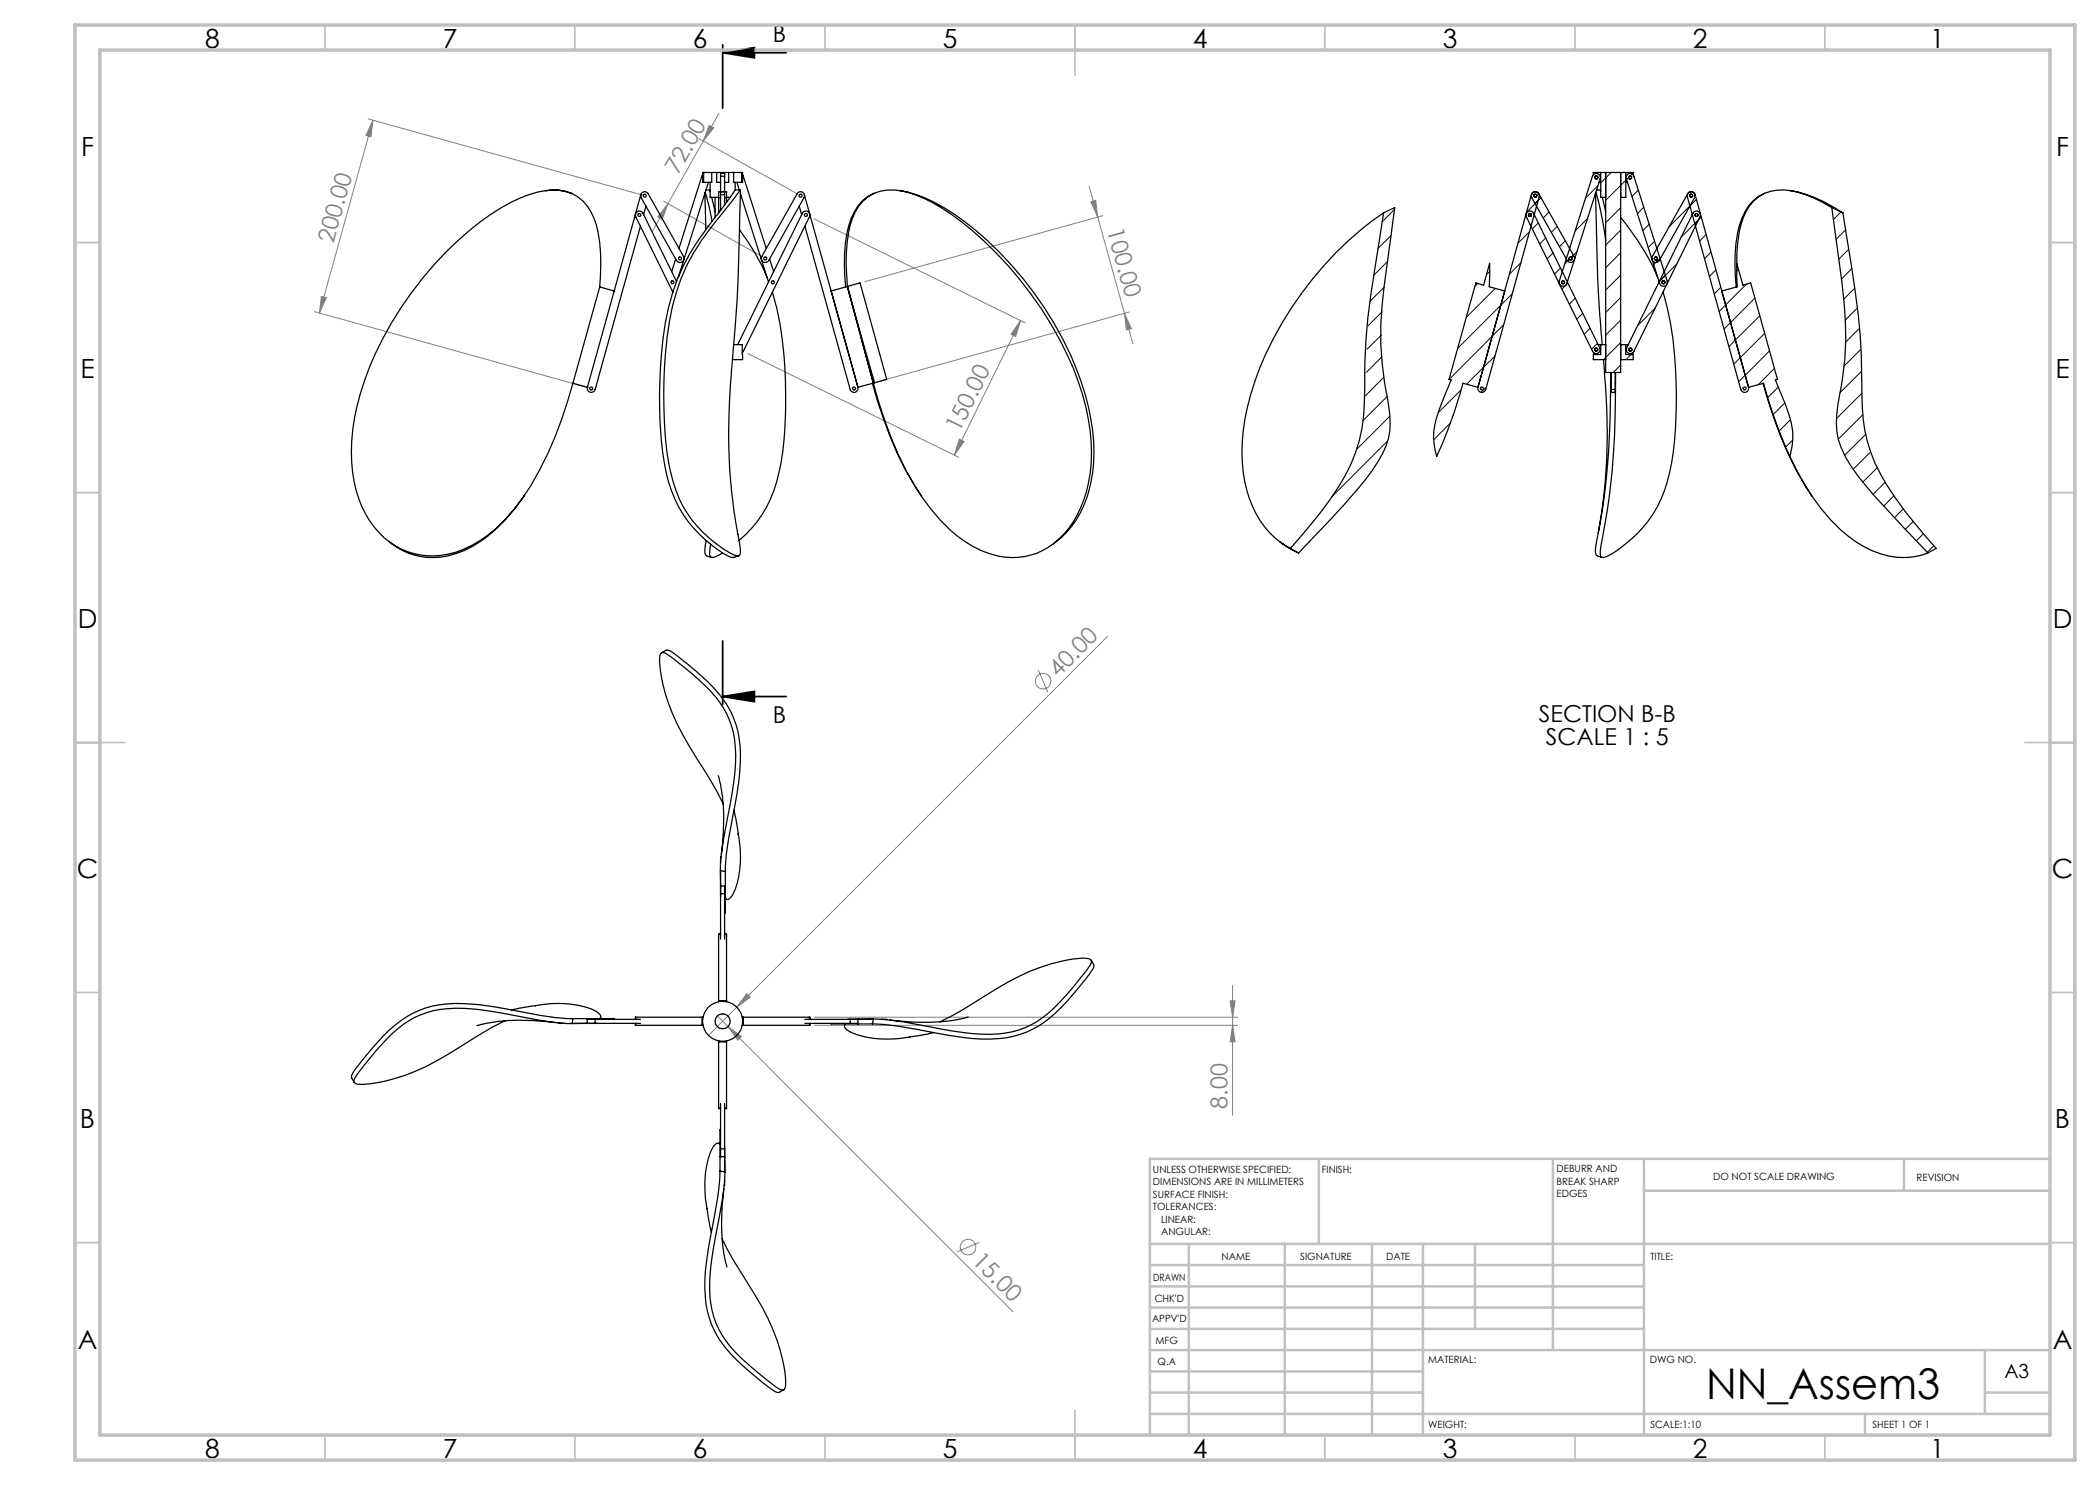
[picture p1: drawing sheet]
<svg xmlns="http://www.w3.org/2000/svg" width="420mm" height="297mm" viewBox="0 0 420 297" stroke-linecap="round" stroke-linejoin="round" font-family="sans-serif">
<g fill="none" stroke="#808080" stroke-width=".2">
<path d="M73.6 23.8l55.2 15.3M74.6 24.1l-.4 3.3-1-.3zM74.6 24.1l-10.7 38.5M139.8 27.7l19.4 11M140.7 28.2l-7.1 12.5M141.9 25.1l.8 .5-2 2.6zM143.8 22.7l-3.1 5.5M217.8 37.3l8.8 31.5M64.3 59.3l1 .2-1.4 3.1zM132.7 40.2l19.5 11M133.6 40.7l-3.1 5.6M133.6 40.7l-1.2 3.2-.8-.5z"/>
<path d="M162.8 43.8l42.2 20.8M218.2 40.4l.9-.3 .4 3.3zM220.5 43.1l-47.5 13.2M62.9 62.3l55.1 15.3M149.6 70.7l42.2 20.8M204.1 64.1l-1 3.2-.9-.5zM204.1 64.1l-13.2 26.9M224.9 62.7l1.4 3-1 .3zM225.8 62.4l-50.2 13.9M191.9 87.8l.9 .5-1.9 2.7zM207.7 134.1l1.8 4.3M221.5 127.2l-74.1 74.2"/>
<path d="M149.3 198.8l.7 .7-2.6 1.9zM246.5 197.1v26M143.5 203.2l2.1 2.1M145.6 205.3l2.7 2-.7 .7zM145.6 205.3l57 57.1M147.4 201.4l-5.7 5.7M162.9 205.1h84.6M162.9 203.4h84.6M246 200.2h1l-.5 3.2zM246.5 205.1l.5 3.2h-1zM195.8 248.5l-4.4 1.9"/>
<circle cx="208.6" cy="136.2" r="1.55"/>
<circle cx="193.6" cy="249.4" r="1.56"/>
</g>
<path d="M144.5 10.5l6.4-1v2.1zM144.5 10.5h12.7M144.5 9v12.7M144.5 139.3l6.4-1v2zM144.5 128.2v12.7M144.5 139.3h12.7" fill="none" stroke="#000" stroke-width=".35"/>
<g fill="none" stroke="#c0c0c0" stroke-width=".35">
<path d="M65 5v5M115 5v5M165 5v5M215 5v10M265 5v5M315 5v5M365 5v5M15 48.5h5M410 48.5h5M15 98.5h5M410 98.5h5M15 148.5h10"/>
<path d="M405 148.5h10M15 198.5h5M410 198.5h5M15 248.5h5M410 248.5h5M65 287v5M115 287v5M165 287v5M215 282v10M265 287v5M315 287v5M365 287v5"/>
</g>
<g fill="none" stroke="#c0c0c0" stroke-width=".5">
<path d="M263.8 231.8v17M310.6 231.8v38.2M328.8 231.8v55.2M328.8 238.2h81.2M380.8 231.8v6.4M410 231.8h-180v55.2M230 248.8h180M230 257.3h98.8M230 253h98.8M237.8 248.8v38.2M257 248.8v38.2M274.4 248.8v38.2"/>
<path d="M284.6 248.8v38.2M295 248.8v17M230 265.8h98.8M230 261.5h98.8M230 278.5h54.6M230 274.3h54.6M230 270h180M397 278.5h13M397 270v12.8M230 282.8h180M373 282.8v4.2"/>
</g>
<path d="M15 5h400v287h-400zM20 10h390v277h-390z" fill="none" stroke="#c0c0c0" stroke-width=".7"/>
<path d="M144.5 10.5l6.4-1v2.1zM144.5 139.3l6.4-1v2z" fill="#000"/>
<g fill="#808080">
<path d="M149.3 198.8l.7 .7-2.6 1.9z"/>
<path d="M145.6 205.3l2.7 2-.7 .7z"/>
<path d="M133.6 40.7l-1.2 3.2-.8-.5zM141.9 25.1l.8 .5-2 2.6z"/>
<path d="M191.9 87.8l.9 .5-1.9 2.7zM204.1 64.1l-1 3.2-.9-.5z"/>
<path d="M74.6 24.1l-.4 3.3-1-.3zM64.3 59.3l1 .2-1.4 3.1z"/>
<path d="M246.5 205.1l.5 3.2h-1zM246 200.2h1l-.5 3.2z"/>
<path d="M218.2 40.4l.9-.3 .4 3.3zM224.9 62.7l1.4 3-1 .3z"/>
</g>
<g fill="none" stroke="#000" stroke-width=".25">
<path d="M109.3 38.1a8.5 8.5 0 0 1 5.1 .6M109.3 38.1h-.2M128.2 38.9l-5.4 19.3M128.3 38.6a.81 .81 0 0 1 1.3 .2l7.1 12.5a.81 .81 0 0 1-.3 1.1 .81 .81 0 0 1-1.1-.3l-7.1-12.6v-.5zM140.5 35l-4.7 14.7M140.7 34.5h-.2v2h.2M140.7 34.5h1.6M140.7 34.5v2M141 38.7l.1 7.2M141 38.4l1.4 5.9M141.2 38h.8M141.7 36.5l-6.1 19"/>
<path d="M142 38v.3M142 36.5v3h1.7M142.3 39.5l.7 2.9M142.3 34.5h1M142.3 34.5v2h-1.6M143 39.5v4M143.3 34.5v2h.8M143.3 34.5h.8M143.7 39.5v-1.2h1.6v1.2M143.7 39.5v2.7M143.7 39.5h.4M144.1 35.2v3.7"/>
<path d="M144.1 34.5v.7M144.1 34.5h.8M144.1 34.7h.8M144.1 38.9h.8M144.1 38.9v3.1M144.1 35.2h.8M144.9 35.2v3.7M144.9 34.5v.7M144.9 34.5h.8M144.9 38.9v2.1M144.9 39.5h.4M145.3 39.5h.7"/>
<path d="M145.3 39.5v1M145.7 34.5v2h-.8M145.7 34.5h1M146.7 34.5v2h1.6M146.7 34.5h1.6M147 36.5v1.5M147.4 36.5l.4 1.5M148.1 38l-3.8 4.9a42 42 0 0 0-10.5 21.7 95.1 95.1 0 0 0-.1 28 24 24 0 0 0 6.9 13.9 20.8 20.8 0 0 0 6.6 4.6h.6l.3-.6-.6-4.2a116.4 116.4 0 0 1-1.1-33.2 484.3 484.3 0 0 0 1.7-35M148.1 38.7l5.6 17.7M148.1 38h-1l-.2 .1-4.7 6.4a42.8 42.8 0 0 0-9.6 23.4 90.6 90.6 0 0 0 .6 26.6 24.5 24.5 0 0 0 13.1 17h.5M148.3 34.5h.2v2h-.2M148.3 34.5v2"/>
<path d="M148.5 35l4.7 14.7M159.6 38.6a.8 .8 0 0 1 1-.1 .8 .8 0 0 1 .2 1l-7.1 12.6a.8 .8 0 0 1-1.1 .3 .8 .8 0 0 1-.2-1.1zM160.9 38.9l10.7 38.6M174.8 38.7h-.1a8.3 8.3 0 0 0-4.5 5 27.9 27.9 0 0 0-1.3 11.5l.2 2.2M179.8 38.1a21.7 21.7 0 0 1 9 3.5 68.9 68.9 0 0 1 28.2 37.2 35.9 35.9 0 0 1 .8 19.2 18.4 18.4 0 0 1-7.2 10.8M306.4 38.7a.81 .81 0 0 1 1-.3 .81 .81 0 0 1 .4 1l-10.7 38.5a.8 .8 0 0 1-.9 .6 .8 .8 0 0 1-.6-1zM306.5 38.6a.81 .81 0 0 1 1.3 .2l7 12.5a.8 .8 0 0 1-.3 1.1 .8 .8 0 0 1-1.1-.3l-7-12.6-.1-.5zM318.6 35a.8 .8 0 0 1 1-.2 .8 .8 0 0 1 .4 .9l-6.6 21a.79 .79 0 0 1-1 .5 .79 .79 0 0 1-.5-1zM318.7 35v-.5h7.9v.5M319.1 38.7l.4 17.2 .9 13M319.2 38.4a55.1 55.1 0 0 1 1.9 9.6M319.3 38h.8"/>
<path d="M319.8 36.5h.3M320.1 38v.3M320.1 38h.1M320.1 34.5v5h1M320.5 39.5l.6 2.9M321.1 34.5v40h3v-40M325.2 36.5h.3M325.2 34.5v5h-1.1M325.4 35a.79 .79 0 0 1 .7-.3 .79 .79 0 0 1 .7 .5l6.6 21a.79 .79 0 0 1-.5 1 .79 .79 0 0 1-1-.5l-6.6-21zM337.7 38.6a.8 .8 0 0 1 1-.1 .8 .8 0 0 1 .2 1l-7 12.6a.8 .8 0 0 1-1.1 .3 .8 .8 0 0 1-.3-1.1zM337.8 38.5a.79 .79 0 0 1 1.2 .4l10.7 38.6a.8 .8 0 0 1-.6 1 .8 .8 0 0 1-.9-.6l-10.7-38.5a.74 .74 0 0 1 .3-.9zM352.9 38.7h-.1a8.1 8.1 0 0 0-4.4 5 27 27 0 0 0-1.3 11.5l.1 2.2"/>
<path d="M357.9 38.1a21.2 21.2 0 0 1 8.8 3.3l1.9 1.2M119.9 57.4a33 33 0 0 0-1.1-13.7 8.3 8.3 0 0 0-9.9-5.5 29 29 0 0 0-12.9 6.2 70.6 70.6 0 0 0-24 34.4 34.4 34.4 0 0 0-.3 20.8 16.5 16.5 0 0 0 10.9 11.1 16.1 16.1 0 0 0 13.5-2.6 35.4 35.4 0 0 0 11.8-14.1 80.8 80.8 0 0 0 6.7-17.3M119.9 57.4l-5.3 19.3M119.9 57.4l2.9 .8M122.8 58.2l-5.3 19.3M128.1 45.2l-9.1 32.7a.8 .8 0 0 1-1 .6 .8 .8 0 0 1-.5-1M129.2 41.2l-.5 1.7M135.1 51.8l-.8 2.5M135.3 56.3l-6.7-13.7a.81 .81 0 0 0-1.1-.3 .81 .81 0 0 0-.4 1.1l7.5 15.1M143.7 42.2v.4M143.7 42.2h.3M147.9 45.9a46.6 46.6 0 0 1 5.5 9.6"/>
<path d="M153.9 51.8l.8 2.5M154.5 58.5a79.7 79.7 0 0 1 2.6 25.4 43.4 43.4 0 0 1-3 15.9 23 23 0 0 1-6.3 8.3M159.8 41.2l.5 1.7M161 45.2l9 32.7a.8 .8 0 0 0 1 .6 .8 .8 0 0 0 .6-1M169.5 57.3l5.2 19.3M169.5 57.3l2.5-.7 5.3 19.3-2.4 .6zM169.5 57.3a33.5 33.5 0 0 1 1-13.7 8 8 0 0 1 9.6-5.5 27 27 0 0 1 10.4 4.9 73.6 73.6 0 0 1 25.2 33.3 36.8 36.8 0 0 1 1.6 21.8 19 19 0 0 1-7.9 11.5 13.9 13.9 0 0 1-13.2 .5 28.2 28.2 0 0 1-11.6-10.4 72.2 72.2 0 0 1-9.9-23.1M169.5 57.3l-3.3 .9M276.7 42.6l-.8 5.5a178.9 178.9 0 0 0-2.9 24.3l-.1 2.7a55.5 55.5 0 0 1-1 13.1 39.7 39.7 0 0 1-7.7 14.2l-6.1 7.3M276.7 42.6l2.2-1.1-.8 6.2a172.1 172.1 0 0 0-1.9 17.3 74.3 74.3 0 0 0 1.5 16.2 14.1 14.1 0 0 1-2.2 11.3 68.5 68.5 0 0 1-9.4 11.4l-6.4 6.7M276.7 42.6a69.8 69.8 0 0 0-26.5 36.2 34.4 34.4 0 0 0-.4 20.8 17.4 17.4 0 0 0 8.3 10.1M297.9 52.7v4.7l3.1 .8-5.4 19.3-3-.8a90.8 90.8 0 0 1-5.3 14.6 13 13 0 0 1 .5-9.2l2.4-6.1-.4-.1 5.4-19.3 1.5 .4z"/>
<path d="M305.4 42.4a.8 .8 0 0 1 1.3 .2l13.2 27a.79 .79 0 0 1-.3 1 .79 .79 0 0 1-1.1-.3l-13.2-26.9a.75 .75 0 0 1 .1-1zM324.1 43.5a50.1 50.1 0 0 1 7.4 12M332.6 58.5a79.7 79.7 0 0 1 2.6 25.4 43.4 43.4 0 0 1-3 15.9 25.2 25.2 0 0 1-10.9 11.5l-.4 .2-.6-.1a2.62 2.62 0 0 1-.1-2.1 148 148 0 0 0 2.9-32.7M338.7 42.4a.79 .79 0 0 1 1.1 0 .79 .79 0 0 1 .2 1l-13.2 26.9a.81 .81 0 0 1-1.1 .3 .81 .81 0 0 1-.4-1zM347.3 52.7l1.3 4.3 1.5-.4 5.4 19.3-.4 .1 1 2.4a22 22 0 0 1 2.5 9.3l-.2 1.5-.4 2.1M347.3 52.7l.2 4.7-3.2 .8M366.4 41.5a255.2 255.2 0 0 1 2.7 22.6 69.8 69.8 0 0 1-1.5 17 15.3 15.3 0 0 0 2.7 12.3 93.8 93.8 0 0 0 10.5 12.2l4.8 5M366.4 41.5a21.3 21.3 0 0 0-9.6-3.5 7.9 7.9 0 0 0-8.2 5.6 24.1 24.1 0 0 0-1.3 9.1M366.4 41.5l2.2 1.1M368.6 42.6l.8 5.1a196.3 196.3 0 0 1 2.9 23.1l.1 6.1a36.2 36.2 0 0 0 2.6 15.8 65.2 65.2 0 0 0 10.1 14.5l2.1 2.5-1.6 .9M114.6 76.7l2.9 .8M146.8 68.9h1.6l.1 3h-2"/>
<path d="M147.5 68.9l13-26.3a.79 .79 0 0 1 1-.3 .79 .79 0 0 1 .4 1.1l-13.5 27.2M174.5 76.7a76.1 76.1 0 0 0 9.6 22.3M174.7 76.6h.1M174.7 76.6l-3.1 .9M318.7 70.6v.3M319.6 68.9h1.5M320.1 68.9v2h-1.4v1h2.4M320.7 71.9l.6 9.7 .1 7.5a111 111 0 0 1-1.7 17.5M322.1 76.7a151.8 151.8 0 0 1-3 33.1v.7a.84 .84 0 0 0 .8 .8l.5 .2M322.1 74.5v3h.2M322.3 77.9v.6h.7v-.6M322.3 77.9h.7"/>
<path d="M322.3 74.5v3.4M323 76.6h.1M323 74.5v3.4M323.1 74.5v2.1M324.1 68.9h1.6M325.2 68.9v2h1.4v1h-2.5M326.6 70.6v.3M349.7 77.5l3-.8a94.4 94.4 0 0 0 5.3 14.6M352.6 76.7a73.5 73.5 0 0 0 9.8 22.5M104.9 99.1a31.5 31.5 0 0 1-12 11 13.9 13.9 0 0 1-15.1-1.8M184.1 99.1l.2 .1M358 91.3a43.7 43.7 0 0 0 11.6 15.9 17.2 17.2 0 0 0 13.5 4.1l2.5-.7"/>
<path d="M141.3 108.1a4.3 4.3 0 0 0-.1 3l1.1 .4M142.1 108.9v.4a2.62 2.62 0 0 0 .1 2.1 3.5 3.5 0 0 0 2.3-.8M147.7 111.2l-.9 .3M255.9 108.3l.4 .3a13.1 13.1 0 0 0 3.4 2M258.1 109.7l1.6 .9M132.3 130.6a1.46 1.46 0 0 1 1.8-.4l1 .7a51.1 51.1 0 0 1 9.6 9.1 18.7 18.7 0 0 1 3.4 12.5 98.9 98.9 0 0 1-2.4 15.2l-.4 3.1-.2 3.5M143.7 155.1a32.8 32.8 0 0 1 .9 12.6l-.3 3M144.1 174.1v5.2M144.1 174.1h.1M144.1 177.2v1.5M144.1 174.1v3.1M144.1 178.7v9.1"/>
<path d="M144.1 177.2h1M144.1 174.1l1 .2M144.1 178.7h.8M144.2 171.4h-.1v1.1M144.6 160.8l-1.2-2.5-2.3-3.9a61.7 61.7 0 0 1-8.1-15.8l-.7-3.4-.4-2.9a1.52 1.52 0 0 1 .6-1.8l.4 .1a50.9 50.9 0 0 1 11 9.8 18.2 18.2 0 0 1 3.2 12.2 161.3 161.3 0 0 1-2.6 16.6l-.4 2.7v2.2M144.9 177.2v1.5M144.9 178.7v9.1M145.1 179.8l.2 .1M145.1 174.3v8.3h-.2M146.8 162l.8 4.8a19.7 19.7 0 0 1-1.1 12.2 1.19 1.19 0 0 1-1.3 .8l-.1-.1M143.7 186.9v13.2M143.7 186.9h.4"/>
<path d="M144.1 186.8h-.4v.1M144.9 186.8h.4v.1M144.9 186.9h.4M145.3 186.9v13.2M218.2 192a1.4 1.4 0 0 1 .3 1.8l-.7 1.1a60.3 60.3 0 0 1-8 8.8 19.1 19.1 0 0 1-13.5 4.1 162.4 162.4 0 0 1-16.8-2.6l-5-.4M101.1 204.1l-2.5 1.3-6.5 3.9a43.1 43.1 0 0 1-17.7 7.4l-1.9 .2a1.88 1.88 0 0 1-1.7-.4 1.51 1.51 0 0 1 .5-1.4l.4-.6a65.3 65.3 0 0 1 8-8.8 18.2 18.2 0 0 1 13.2-4 158.7 158.7 0 0 1 16.6 2.6l4.9 .4M107.1 201.1l-4.8 .9M107.1 201.2a19.5 19.5 0 0 1 12.2 1.1 1.21 1.21 0 0 1 .8 1.2l-.2 .2M111 204.5a39.9 39.9 0 0 0-15.2 .5l-.4 .1M111.7 204.6v.1h1.1M114.4 204.7h.1M114.4 204.7h3"/>
<path d="M114.6 203.7a71 71 0 0 1-13.5-1.9 41.6 41.6 0 0 0-13.3-.8 19.7 19.7 0 0 0-12.1 7.2l-.9 1.1a38.5 38.5 0 0 0-4.5 5.7v.4l.5 1.1M114.6 203.7l-.2 1M114.6 203.7h8.2v.2M117.4 204.7h1.6M117.5 203.7v.2M119 203.9h-1.6v.8M119 204.7h9.1M119 203.9h9.1M119 203.9v.8M119.6 204.7h-5.2M120.2 203.5l-.1 .2M127.1 204.7v.4h13.3"/>
<path d="M127.1 203.4v.5M127.1 204.7v.4M140.4 203.4h.2M140.4 205.1h.2M140.4 203.4h-13.3v.5M140.4 203.4v1.7M143.7 200.1v.2M143.7 208.2v.2M143.7 208.4v13.3h.4M143.7 200.1h1.6M143.7 208.4h1.6M145.3 200.1v.2"/>
<path d="M145.3 208.2v.2M145.3 208.4v13.3h-.4M148.4 203.4h.3M148.4 205.1h.3M148.7 203.4h13.2M148.7 205.1h13.2M148.7 203.4v1.7M161 204.7h9M161 203.9h9M161.9 203.4h.1v.5M161.9 203.4v.5M161.9 204.7v.4"/>
<path d="M162 204.7v.4h-.1M166.2 204.7v.1h8.3M169 204.8l-.1 .2M169.1 204.8l-.2 .4a2.55 2.55 0 0 0 1.9 1.5 23.2 23.2 0 0 0 11.8 .6l4.2-.8M170 203.9h1.6M170 204.7h1.6M170 203.9v.8M171.6 203.9v.9M171.6 203.9h3.1M174.7 203.8a71.1 71.1 0 0 1 13.3 2 40.5 40.5 0 0 0 13 .8 17.6 17.6 0 0 0 10.7-5.9l2.1-2.3a42.7 42.7 0 0 0 4.4-5.8l.1-.3a.88 .88 0 0 0-1.1-.6 33 33 0 0 0-15.6 4.7l-4.7 2.8a68 68 0 0 1-8.9 5.2M174.7 203.8l-5.2 .1M174.7 203.9l-.2 .9"/>
<path d="M174.7 203.8v.1M176.2 203.9h1.1M193.6 203.4a36 36 0 0 1-14 .8l-1.6-.2M143.7 221.6h.4M143.8 228.6l.2 .1M144 234.2a103.6 103.6 0 0 1-2.3 15.5 32.4 32.4 0 0 0-.2 12.6 19.8 19.8 0 0 0 6.9 10.7 46.3 46.3 0 0 0 6.9 5.4 1.59 1.59 0 0 0 1.4-.4M144 228.8a.6 .6 0 0 0-.9 0 9.9 9.9 0 0 0-2 5.6l-.1 1.3a24.2 24.2 0 0 0 .4 5.9M144 234.2l.9 .2M144 231.3h.1M144.1 229.8v1.5h.8M144.1 220.7v9.1M144.1 226h-.1v8.2"/>
<path d="M144.1 229.8h.8M144.8 237.8a38.5 38.5 0 0 0 .6 15.5v.1M144.9 229.2l.1 5.2M144.9 229.8v1.5M144.9 220.7v9.1M144.9 231.3v3.1M144.9 236v1.1M144.9 234.4h.1M144.9 221.6h.4M145 234.4a104 104 0 0 1-2.3 15.4 33 33 0 0 0-.3 12.3 18.8 18.8 0 0 0 6.9 10.4l1.1 1a42.7 42.7 0 0 0 5.8 4.5h.3a.88 .88 0 0 0 .6-1 33.3 33.3 0 0 0-4.7-15.6l-2.9-4.8a68 68 0 0 1-5.1-8.9M141.4 241.7l.9 4.8"/>
<circle cx="128.9" cy="39.1" r=".3"/>
<circle cx="160.1" cy="39.1" r=".31"/>
<circle cx="307.1" cy="39.1" r=".32"/>
<circle cx="307.1" cy="39.1" r=".31"/>
<circle cx="319.3" cy="35.5" r=".31"/>
<circle cx="326" cy="35.5" r=".3"/>
<circle cx="338.2" cy="39.1" r=".31"/>
<circle cx="127.9" cy="43" r=".3"/>
<circle cx="134.5" cy="56.5" r=".3"/>
<circle cx="136" cy="51.7" r=".31"/>
<circle cx="153.1" cy="51.7" r=".31"/>
<circle cx="154.6" cy="56.5" r=".3"/>
<circle cx="161.2" cy="43" r=".31"/>
<circle cx="306" cy="43" r=".3"/>
<circle cx="306" cy="43" r=".29"/>
<circle cx="312.6" cy="56.5" r=".3"/>
<circle cx="314.1" cy="51.7" r=".3"/>
<circle cx="314.1" cy="51.7" r=".31"/>
<circle cx="331.2" cy="51.7" r=".3"/>
<circle cx="331.2" cy="51.7" r=".31"/>
<circle cx="332.7" cy="56.5" r=".3"/>
<circle cx="332.7" cy="56.4" r=".3"/>
<circle cx="339.3" cy="43" r=".29"/>
<circle cx="339.3" cy="43" r=".31"/>
<circle cx="118.2" cy="77.7" r=".29"/>
<circle cx="170.8" cy="77.7" r=".3"/>
<circle cx="296.4" cy="77.7" r=".3"/>
<circle cx="319.2" cy="69.9" r=".31"/>
<circle cx="326.1" cy="69.9" r=".29"/>
<circle cx="348.9" cy="77.7" r=".29"/>
<circle cx="144.5" cy="204.3" r="1.49"/>
<circle cx="144.5" cy="204.3" r="4"/>
</g>
<g fill="none" stroke="#000" stroke-width=".2">
<path d="M308.2 39.5l-1.2 1.2M319.6 37.1l-2.5 2.5M322.2 34.5l-2.1 2.1M325.2 36.1l-4.1 4M326.4 34.8l-1.1 1.1M327.7 38l-1.3 1.3M339.3 39.9l-5.5 5.5M276.9 57.4l-2.9 2.9M277.5 52.3l-2.7 2.7M278.2 47.1l-2.6 2.6M278.9 41.9l-2.5 2.5M295.5 56.7l-.5 .6"/>
<path d="M298 54.3l-.7 .6M299 57.7l-5.7 5.8M302.4 58.8l-10.9 10.9M304.2 52.6l-2.3 2.3M305.9 46.4l-2.3 2.2M307.6 40.1l-2.3 2.3M307.7 44.6l-1.2 1.2M309.1 47.6l-1.2 1.2M309.8 42.4l-1.2 1.2M310.6 50.6l-1.2 1.2M311.4 45.3l-1.1 1.2M312.1 53.6l-1.2 1.2"/>
<path d="M313.1 48.2l-1.2 1.2M313.6 56.6l-1.2 1.2M313.9 51.9l-1 .9M315.1 59.6l-1.2 1.2M315.4 50.3l-1.1 1.1M317.5 43.7l-2.5 2.5M324.1 41.6l-3 3M324.1 46l-3 3M324.1 50.5l-3 3M324.1 55l-3 3M324.1 59.5l-3 3M328.8 41.4l-1.3 1.3"/>
<path d="M329.8 44.8l-1.2 1.3M330.9 48.3l-1.3 1.2M332.2 51.4l-1.5 1.5M335.4 52.8l-3.6 3.5M339.7 43.9l-3.5 3.5M340.3 43.4l-1.4 1.3M341.2 46.9l-1.3 1.3M342.2 50.4l-1.3 1.3M343.2 54l-1.3 1.3M344.1 57.5l-1.2 1.3M347.7 53.9l-.4 .4M349.3 56.8l-5.5 5.5"/>
<path d="M351 59.6l-6.2 6.2M368.2 42.4l-1.5 1.5M369.1 46l-1.9 1.9M369.7 49.8l-2 2.1M370.3 53.7l-2 2.1M370.9 57.7l-2.2 2.2M276.3 67l-2.9 2.8M276.4 71.4l-3.1 3.1M276.4 62.3l-2.8 2.9M276.8 75.4l-3.7 3.8M277.4 79.3l-4.8 4.8M292.2 78l-4.6 4.5"/>
<path d="M297.3 77.4l-1.1 1.1M299 71.2l-5.7 5.6M300.7 65l-10.9 10.9M316.5 62.6l-1.2 1.2M318 65.6l-1.2 1.2M319.5 68.6l-1.2 1.2M324.1 64l-3 3M324.1 68.5l-3.4 3.4M324.1 73l-1.4 1.5M326.2 70.9l-1 1M331 61.6l-3.4 3.5M352 63.1l-6.2 6.2"/>
<path d="M352.9 66.7l-6.2 6.1M353.9 70.2l-6.2 6.1M354.9 73.7l-3.3 3.2M355.6 77.4l-2 2.1M371.5 61.6l-2.5 2.5M371.9 65.7l-2.9 2.8M372.1 70l-3.4 3.3M372.1 74.4l-4.1 4.1M372.3 78.7l-5 5M277.5 88.2l-11.2 11.2M278 83.3l-6.7 6.6M290 84.7l-3.2 3.2"/>
<path d="M356.9 80.6l-2.3 2.3M358.1 84l-2.3 2.2M358.5 88l-1.4 1.4M372.6 82.9l-4.9 4.9M373.2 86.9l-4.2 4.1M374.2 90.3l-3.5 3.5M375.5 93.5l-2.9 2.9M377 96.4l-2.4 2.4M378.8 99.1l-2.1 2.1M380.7 101.8l-1.8 1.7M382.7 104.3l-1.6 1.6M384.7 106.7l-1.4 1.5"/>
<path d="M386.8 109.1l-1.4 1.4"/>
</g>
<text font-size="8.5" x="341.2" y="279.7">NN_Assem3</text>
<g font-size="5.3">
<text x="41" y="9.5">8</text>
<text x="88.5" y="9.5">7</text>
<text x="138.5" y="9.5">6</text>
<text x="188.5" y="9.5">5</text>
<text x="238.5" y="9.5">4</text>
<text x="288.5" y="9.5">3</text>
<text x="338.5" y="9.5">2</text>
<text x="386" y="9.5">1</text>
<text x="16.2" y="31.3">F</text>
<text x="411.2" y="31.3">F</text>
<text x="16.1" y="75.5">E</text>
<text x="411.1" y="75.5">E</text>
<text x="15.5" y="125.5">D</text>
<text x="410.5" y="125.5">D</text>
<text x="15.4" y="175.5">C</text>
<text x="410.4" y="175.5">C</text>
<text x="16" y="225.5">B</text>
<text x="411" y="225.5">B</text>
<text x="15.5" y="269.8">A</text>
<text x="410.5" y="269.8">A</text>
<text x="41" y="291.5">8</text>
<text x="88.5" y="291.5">7</text>
<text x="138.5" y="291.5">6</text>
<text x="188.5" y="291.5">5</text>
<text x="238.5" y="291.5">4</text>
<text x="288.5" y="291.5">3</text>
<text x="338.5" y="291.5">2</text>
<text x="386" y="291.5">1</text>
</g>
<g font-size="4.7">
<text x="154.6" y="8.4">B</text>
<text x="154.6" y="144.7">B</text>
<text x="307.8" y="144.4">SECTION B-B</text>
<text x="309.2" y="148.9">SCALE 1 : 5</text>
</g>
<g font-size="4.7" fill="#808080">
<text x="135.6" y="35.1" transform="rotate(-61 135.6 35.1)">72.00</text>
<text x="221.4" y="46.1" transform="rotate(74 221.4 46.1)">100.00</text>
<text x="66.7" y="48.7" transform="rotate(-74 66.7 48.7)">200.00</text>
<text x="191.9" y="86.7" transform="rotate(-64 191.9 86.7)">150.00</text>
<text x="211.7" y="135.6" transform="rotate(-45 211.7 135.6)">40.00</text>
<text x="245.5" y="221.7" transform="rotate(-90 245.5 221.7)">8.00</text>
<text x="194.2" y="252.4" transform="rotate(45 194.2 252.4)">15.00</text>
</g>
<text font-size="3.9" x="400.9" y="275.5">A3</text>
<g font-size="2">
<text x="230.6" y="234.6">UNLESS OTHERWISE SPECIFIED:</text>
<text x="230.6" y="237.1">DIMENSIONS ARE IN MILLIMETERS</text>
<text x="230.6" y="239.6">SURFACE FINISH:</text>
<text x="264.4" y="234.6">FINISH:</text>
<text x="311.3" y="234.5">DEBURR AND</text>
<text x="311.3" y="237">BREAK SHARP</text>
<text x="311.3" y="239.5">EDGES</text>
<text x="342.6" y="236">DO NOT SCALE DRAWING</text>
<text x="383.3" y="236.2">REVISION</text>
<text x="230.6" y="242.1">TOLERANCES:</text>
<text x="232.2" y="244.6">LINEAR:</text>
<text x="232.2" y="247.1">ANGULAR:</text>
<text x="244.3" y="252">NAME</text>
<text x="260" y="251.9">SIGNATURE</text>
<text x="277.2" y="251.9">DATE</text>
<text x="330.1" y="251.9">TITLE:</text>
<text x="230.6" y="256.1">DRAWN</text>
<text x="230.9" y="260.3">CHK'D</text>
<text x="230.4" y="264.4">APPV'D</text>
<text x="231.1" y="268.8">MFG</text>
<text x="231.5" y="273">Q.A</text>
<text x="285.6" y="272.5">MATERIAL:</text>
<text x="330" y="272.5">DWG NO.</text>
<text x="285.6" y="285.5">WEIGHT:</text>
<text x="330.1" y="285.6">SCALE:1:10</text>
<text x="374.5" y="285.6">SHEET 1 OF 1</text>
</g>
</svg>
